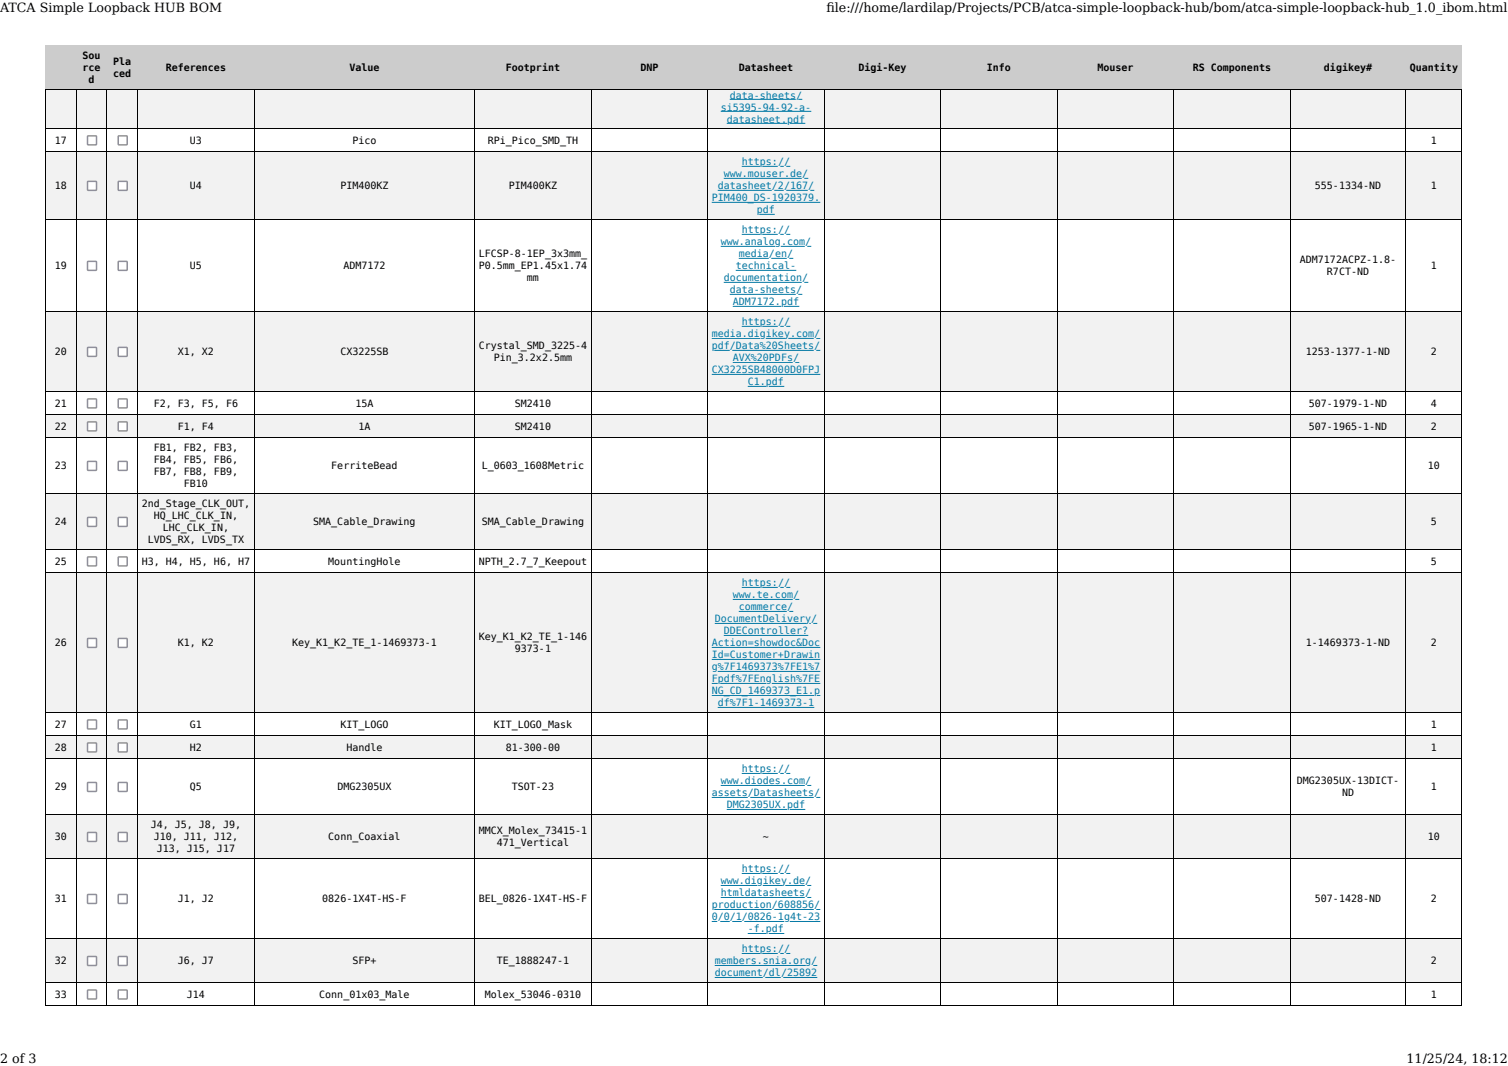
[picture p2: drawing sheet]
<svg xmlns="http://www.w3.org/2000/svg" width="420mm" height="297mm" viewBox="0 0 420 297" stroke-linecap="round" stroke-linejoin="round" font-family="sans-serif">
<g fill="#f2f2f2">
<path d="M12.7 24.8h8.6v11.1h-8.6z"/>
<path d="M21.3 24.8h8.5v11.1h-8.5z"/>
<path d="M29.8 24.8h8.6v11.1h-8.6z"/>
<path d="M38.4 24.8h32.4v11.1h-32.4z"/>
<path d="M70.8 24.8h61.5v11.1h-61.5z"/>
<path d="M132.3 24.8h32.4v11.1h-32.4z"/>
<path d="M164.7 24.8h32.5v11.1h-32.5z"/>
<path d="M197.2 24.8h32.4v11.1h-32.4z"/>
<path d="M229.6 24.8h32.5v11.1h-32.5z"/>
<path d="M262.1 24.8h32.5v11.1h-32.5z"/>
<path d="M294.6 24.8h32.4v11.1h-32.4z"/>
<path d="M327 24.8h32.5v11.1h-32.5z"/>
<path d="M359.5 24.8h32.2v11.1h-32.2z"/>
<path d="M391.7 24.8h15.6v11.1h-15.6z"/>
<path d="M12.7 42.3h8.6v19h-8.6z"/>
<path d="M21.3 42.3h8.5v19h-8.5z"/>
<path d="M29.8 42.3h8.6v19h-8.6z"/>
<path d="M38.4 42.3h32.4v19h-32.4z"/>
<path d="M70.8 42.3h61.5v19h-61.5z"/>
<path d="M132.3 42.3h32.4v19h-32.4z"/>
<path d="M164.7 42.3h32.5v19h-32.5z"/>
<path d="M197.2 42.3h32.4v19h-32.4z"/>
<path d="M229.6 42.3h32.5v19h-32.5z"/>
<path d="M262.1 42.3h32.5v19h-32.5z"/>
<path d="M294.6 42.3h32.4v19h-32.4z"/>
<path d="M327 42.3h32.5v19h-32.5z"/>
<path d="M359.5 42.3h32.2v19h-32.2z"/>
<path d="M391.7 42.3h15.6v19h-15.6z"/>
<path d="M12.7 86.9h8.6v22.3h-8.6z"/>
<path d="M21.3 86.9h8.5v22.3h-8.5z"/>
<path d="M29.8 86.9h8.6v22.3h-8.6z"/>
<path d="M38.4 86.9h32.4v22.3h-32.4z"/>
<path d="M70.8 86.9h61.5v22.3h-61.5z"/>
<path d="M132.3 86.9h32.4v22.3h-32.4z"/>
<path d="M164.7 86.9h32.5v22.3h-32.5z"/>
<path d="M197.2 86.9h32.4v22.3h-32.4z"/>
<path d="M229.6 86.9h32.5v22.3h-32.5z"/>
<path d="M262.1 86.9h32.5v22.3h-32.5z"/>
<path d="M294.6 86.9h32.4v22.3h-32.4z"/>
<path d="M327 86.9h32.5v22.3h-32.5z"/>
<path d="M359.5 86.9h32.2v22.3h-32.2z"/>
<path d="M391.7 86.9h15.6v22.3h-15.6z"/>
<path d="M12.7 115.6h8.6v6.4h-8.6z"/>
<path d="M21.3 115.6h8.5v6.4h-8.5z"/>
<path d="M29.8 115.6h8.6v6.4h-8.6z"/>
<path d="M38.4 115.6h32.4v6.4h-32.4z"/>
<path d="M70.8 115.6h61.5v6.4h-61.5z"/>
<path d="M132.3 115.6h32.4v6.4h-32.4z"/>
<path d="M164.7 115.6h32.5v6.4h-32.5z"/>
<path d="M197.2 115.6h32.4v6.4h-32.4z"/>
<path d="M229.6 115.6h32.5v6.4h-32.5z"/>
<path d="M262.1 115.6h32.5v6.4h-32.5z"/>
<path d="M294.6 115.6h32.4v6.4h-32.4z"/>
<path d="M327 115.6h32.5v6.4h-32.5z"/>
<path d="M359.5 115.6h32.2v6.4h-32.2z"/>
<path d="M391.7 115.6h15.6v6.4h-15.6z"/>
<path d="M12.7 137.6h8.6v15.6h-8.6z"/>
<path d="M21.3 137.6h8.5v15.6h-8.5z"/>
<path d="M29.8 137.6h8.6v15.6h-8.6z"/>
<path d="M38.4 137.6h32.4v15.6h-32.4z"/>
<path d="M70.8 137.6h61.5v15.6h-61.5z"/>
<path d="M132.3 137.6h32.4v15.6h-32.4z"/>
<path d="M164.7 137.6h32.5v15.6h-32.5z"/>
<path d="M197.2 137.6h32.4v15.6h-32.4z"/>
<path d="M229.6 137.6h32.5v15.6h-32.5z"/>
<path d="M262.1 137.6h32.5v15.6h-32.5z"/>
<path d="M294.6 137.6h32.4v15.6h-32.4z"/>
<path d="M327 137.6h32.5v15.6h-32.5z"/>
<path d="M359.5 137.6h32.2v15.6h-32.2z"/>
<path d="M391.7 137.6h15.6v15.6h-15.6z"/>
<path d="M12.7 159.6h8.6v39.1h-8.6z"/>
<path d="M21.3 159.6h8.5v39.1h-8.5z"/>
<path d="M29.8 159.6h8.6v39.1h-8.6z"/>
<path d="M38.4 159.6h32.4v39.1h-32.4z"/>
<path d="M70.8 159.6h61.5v39.1h-61.5z"/>
<path d="M132.3 159.6h32.4v39.1h-32.4z"/>
<path d="M164.7 159.6h32.5v39.1h-32.5z"/>
<path d="M197.2 159.6h32.4v39.1h-32.4z"/>
<path d="M229.6 159.6h32.5v39.1h-32.5z"/>
<path d="M262.1 159.6h32.5v39.1h-32.5z"/>
<path d="M294.6 159.6h32.4v39.1h-32.4z"/>
<path d="M327 159.6h32.5v39.1h-32.5z"/>
<path d="M359.5 159.6h32.2v39.1h-32.2z"/>
<path d="M391.7 159.6h15.6v39.1h-15.6z"/>
<path d="M12.7 205.1h8.6v6.4h-8.6z"/>
<path d="M21.3 205.1h8.5v6.4h-8.5z"/>
<path d="M29.8 205.1h8.6v6.4h-8.6z"/>
<path d="M38.4 205.1h32.4v6.4h-32.4z"/>
<path d="M70.8 205.1h61.5v6.4h-61.5z"/>
<path d="M132.3 205.1h32.4v6.4h-32.4z"/>
<path d="M164.7 205.1h32.5v6.4h-32.5z"/>
<path d="M197.2 205.1h32.4v6.4h-32.4z"/>
<path d="M229.6 205.1h32.5v6.4h-32.5z"/>
<path d="M262.1 205.1h32.5v6.4h-32.5z"/>
<path d="M294.6 205.1h32.4v6.4h-32.4z"/>
<path d="M327 205.1h32.5v6.4h-32.5z"/>
<path d="M359.5 205.1h32.2v6.4h-32.2z"/>
<path d="M391.7 205.1h15.6v6.4h-15.6z"/>
<path d="M12.7 227.1h8.6v12.2h-8.6z"/>
<path d="M21.3 227.1h8.5v12.2h-8.5z"/>
<path d="M29.8 227.1h8.6v12.2h-8.6z"/>
<path d="M38.4 227.1h32.4v12.2h-32.4z"/>
<path d="M70.8 227.1h61.5v12.2h-61.5z"/>
<path d="M132.3 227.1h32.4v12.2h-32.4z"/>
<path d="M164.7 227.1h32.5v12.2h-32.5z"/>
<path d="M197.2 227.1h32.4v12.2h-32.4z"/>
<path d="M229.6 227.1h32.5v12.2h-32.5z"/>
<path d="M262.1 227.1h32.5v12.2h-32.5z"/>
<path d="M294.6 227.1h32.4v12.2h-32.4z"/>
<path d="M327 227.1h32.5v12.2h-32.5z"/>
<path d="M359.5 227.1h32.2v12.2h-32.2z"/>
<path d="M391.7 227.1h15.6v12.2h-15.6z"/>
<path d="M12.7 261.6h8.6v12.3h-8.6z"/>
<path d="M21.3 261.6h8.5v12.3h-8.5z"/>
<path d="M29.8 261.6h8.6v12.3h-8.6z"/>
<path d="M38.4 261.6h32.4v12.3h-32.4z"/>
<path d="M70.8 261.6h61.5v12.3h-61.5z"/>
<path d="M132.3 261.6h32.4v12.3h-32.4z"/>
<path d="M164.7 261.6h32.5v12.3h-32.5z"/>
<path d="M197.2 261.6h32.4v12.3h-32.4z"/>
<path d="M229.6 261.6h32.5v12.3h-32.5z"/>
<path d="M262.1 261.6h32.5v12.3h-32.5z"/>
<path d="M294.6 261.6h32.4v12.3h-32.4z"/>
<path d="M327 261.6h32.5v12.3h-32.5z"/>
<path d="M359.5 261.6h32.2v12.3h-32.2z"/>
<path d="M391.7 261.6h15.6v12.3h-15.6z"/>
</g>
<g fill="none" stroke="#000" stroke-width=".28">
<path d="M21.2 12.7l-8.5-.1v267.6M21.3 12.6v267.6M21.3 12.7h8.4M29.8 12.6v267.6M29.9 12.7h8.4M38.4 12.6v267.6M38.4 12.7h32.3M70.8 12.6v267.6M70.9 12.7h61.3M132.3 12.6v267.6M132.3 12.7h32.4M164.7 12.6v267.6"/>
<path d="M164.8 12.7h32.3M197.2 12.6v267.6M197.3 12.7h32.3M229.6 12.6v267.6M229.7 12.7h32.3M262.1 12.6v267.6M262.2 12.7h32.3M294.6 12.6v267.6M294.6 12.7h32.3M327 12.6v267.6M327.1 12.7h32.3M359.5 12.6v267.6"/>
<path d="M359.5 12.7h32.2M391.7 12.6v267.6M391.8 12.7h15.6M407.3 12.6v267.6M12.6 24.8h394.8M12.6 35.9h394.8M12.6 42.3h394.8M12.6 61.3h394.8M12.6 86.9h394.8M12.6 109.2h394.8M12.6 115.6h394.8M12.6 122h394.8"/>
<path d="M12.6 137.6h394.8M12.6 153.2h394.8M12.6 159.6h394.8M12.6 198.7h394.8M12.6 205.1h394.8M12.6 211.5h394.8M12.6 227.1h394.8M12.6 239.3h394.8M12.6 261.6h394.8M12.6 273.9h394.8M12.6 280.3h394.8"/>
</g>
<g fill="#ccc">
<path d="M12.7 12.7h8.6v12.1h-8.6z"/>
<path d="M21.3 12.7h8.5v12.1h-8.5z"/>
<path d="M29.8 12.7h8.6v12.1h-8.6z"/>
<path d="M38.4 12.7h32.4v12.1h-32.4z"/>
<path d="M70.8 12.7h61.5v12.1h-61.5z"/>
<path d="M132.3 12.7h32.4v12.1h-32.4z"/>
<path d="M164.7 12.7h32.5v12.1h-32.5z"/>
<path d="M197.2 12.7h32.4v12.1h-32.4z"/>
<path d="M229.6 12.7h32.5v12.1h-32.5z"/>
<path d="M262.1 12.7h32.5v12.1h-32.5z"/>
<path d="M294.6 12.7h32.4v12.1h-32.4z"/>
<path d="M327 12.7h32.5v12.1h-32.5z"/>
<path d="M359.5 12.7h32.2v12.1h-32.2z"/>
<path d="M391.7 12.7h15.6v12.1h-15.6z"/>
</g>
<path d="M200.8 31h25.2M202.5 34.4h16.9M203.3 27.7h18.4M220 34.4h4.4M222.4 27.7h1.1" fill="none" stroke="#0278a4" stroke-width=".28"/>
<path d="M24.4 37.9h2.4v2.4h-2.4z" fill="#fff"/>
<path d="M24.4 37.9h2.4v2.4h-2.4z" fill="none" stroke="#8f8f9d" stroke-width=".42"/>
<path d="M33 37.9h2.4v2.4h-2.4z" fill="#fff"/>
<path d="M33 37.9h2.4v2.4h-2.4z" fill="none" stroke="#8f8f9d" stroke-width=".42"/>
<path d="M24.4 50.6h2.4v2.4h-2.4z" fill="#fff"/>
<path d="M24.4 50.6h2.4v2.4h-2.4z" fill="none" stroke="#8f8f9d" stroke-width=".42"/>
<path d="M33 50.6h2.4v2.4h-2.4z" fill="#fff"/>
<path d="M33 50.6h2.4v2.4h-2.4z" fill="none" stroke="#8f8f9d" stroke-width=".42"/>
<path d="M198.3 56.4h30.2M200 53h15M201.7 49.7h21.7M206.7 46.4h5.1M211.5 59.7h4.4M212.4 46.4h4.3M215.7 53h2.7M217.4 46.4h1M219.1 46.4h1.1M219.1 53h6M224.1 49.7h1.1M225.8 53h1.1" fill="none" stroke="#0278a4" stroke-width=".28"/>
<path d="M24.4 72.9h2.4v2.4h-2.4z" fill="#fff"/>
<path d="M24.4 72.9h2.4v2.4h-2.4z" fill="none" stroke="#8f8f9d" stroke-width=".42"/>
<path d="M33 72.9h2.4v2.4h-2.4z" fill="#fff"/>
<path d="M33 72.9h2.4v2.4h-2.4z" fill="none" stroke="#8f8f9d" stroke-width=".42"/>
<g fill="none" stroke="#0278a4" stroke-width=".28">
<path d="M200.8 68.6h15.2M201.7 78.7h21.7M205 75.3h16.9M205.8 72h8.4M206.7 65.3h5.1M212.4 65.3h4.3M214.9 72h4.3M217.4 65.3h1M217.5 68.6h6.7M219.1 65.3h1.1M219.9 72h1.1M224.1 78.7h1.1"/>
<path d="M224.9 68.6h1.1M203.3 82h18.4M204.2 85.4h13.5M218.4 85.4h4.3M222.4 82h1.1"/>
</g>
<path d="M24.4 96.9h2.4v2.3h-2.4z" fill="#fff"/>
<path d="M24.4 96.9h2.4v2.3h-2.4z" fill="none" stroke="#8f8f9d" stroke-width=".42"/>
<path d="M33 96.9h2.4v2.3h-2.4z" fill="#fff"/>
<path d="M33 96.9h2.4v2.3h-2.4z" fill="none" stroke="#8f8f9d" stroke-width=".42"/>
<g fill="none" stroke="#0278a4" stroke-width=".28">
<path d="M198.3 94.3h13.5M199 97.6h4.3M204 97.6h22.7M206.7 90.9h5.1M212.4 90.9h4.3M213.4 94.3h5.4M217.4 90.9h1M219.1 90.9h1.1M219.6 94.3h7.1M227.4 94.3h1.1M227.4 97.6h1.1M198.3 104.3h30.2"/>
<path d="M204.2 101h16.7M208.3 107.7h5.2M214.2 107.7h4.3M221.6 101h1.1"/>
</g>
<path d="M24.4 111.2h2.4v2.4h-2.4z" fill="#fff"/>
<path d="M24.4 111.2h2.4v2.4h-2.4z" fill="none" stroke="#8f8f9d" stroke-width=".42"/>
<path d="M33 111.2h2.4v2.4h-2.4z" fill="#fff"/>
<path d="M33 111.2h2.4v2.4h-2.4z" fill="none" stroke="#8f8f9d" stroke-width=".42"/>
<path d="M24.4 117.6h2.4v2.4h-2.4z" fill="#fff"/>
<path d="M24.4 117.6h2.4v2.4h-2.4z" fill="none" stroke="#8f8f9d" stroke-width=".42"/>
<path d="M33 117.6h2.4v2.4h-2.4z" fill="#fff"/>
<path d="M33 117.6h2.4v2.4h-2.4z" fill="none" stroke="#8f8f9d" stroke-width=".42"/>
<path d="M24.4 128.6h2.4v2.4h-2.4z" fill="#fff"/>
<path d="M24.4 128.6h2.4v2.4h-2.4z" fill="none" stroke="#8f8f9d" stroke-width=".42"/>
<path d="M33 128.6h2.4v2.4h-2.4z" fill="#fff"/>
<path d="M33 128.6h2.4v2.4h-2.4z" fill="none" stroke="#8f8f9d" stroke-width=".42"/>
<path d="M24.4 144.2h2.4v2.4h-2.4z" fill="#fff"/>
<path d="M24.4 144.2h2.4v2.4h-2.4z" fill="none" stroke="#8f8f9d" stroke-width=".42"/>
<path d="M33 144.2h2.4v2.4h-2.4z" fill="#fff"/>
<path d="M33 144.2h2.4v2.4h-2.4z" fill="none" stroke="#8f8f9d" stroke-width=".42"/>
<path d="M24.4 155.2h2.4v2.4h-2.4z" fill="#fff"/>
<path d="M24.4 155.2h2.4v2.4h-2.4z" fill="none" stroke="#8f8f9d" stroke-width=".42"/>
<path d="M33 155.2h2.4v2.4h-2.4z" fill="#fff"/>
<path d="M33 155.2h2.4v2.4h-2.4z" fill="none" stroke="#8f8f9d" stroke-width=".42"/>
<path d="M24.4 178h2.4v2.3h-2.4z" fill="#fff"/>
<path d="M24.4 178h2.4v2.3h-2.4z" fill="none" stroke="#8f8f9d" stroke-width=".42"/>
<path d="M33 178h2.4v2.3h-2.4z" fill="#fff"/>
<path d="M33 178h2.4v2.3h-2.4z" fill="none" stroke="#8f8f9d" stroke-width=".42"/>
<g fill="none" stroke="#0278a4" stroke-width=".28">
<path d="M199.1 173.7h25.5M201.7 177.1h23.5M204.2 167h16.7M205.8 170.4h13.4M206.7 163.7h5.1M212.4 163.7h4.3M217.4 163.7h1M219.1 163.7h1.1M219.9 170.4h1.1M221.6 167h1.1M225.5 173.7h.4M226.6 173.7h1.1"/>
<path d="M198.3 180.4h30.2M198.3 183.7h30.2M198.3 190.4h1.7M198.3 193.8h28.6M200 187.1h28.5M200 197.1h26.9M200.7 190.4h12.8M215 190.4h13.5M227.6 193.8h.9"/>
</g>
<path d="M24.4 200.7h2.4v2.4h-2.4z" fill="#fff"/>
<path d="M24.4 200.7h2.4v2.4h-2.4z" fill="none" stroke="#8f8f9d" stroke-width=".42"/>
<path d="M33 200.7h2.4v2.4h-2.4z" fill="#fff"/>
<path d="M33 200.7h2.4v2.4h-2.4z" fill="none" stroke="#8f8f9d" stroke-width=".42"/>
<path d="M24.4 207.1h2.4v2.4h-2.4z" fill="#fff"/>
<path d="M24.4 207.1h2.4v2.4h-2.4z" fill="none" stroke="#8f8f9d" stroke-width=".42"/>
<path d="M33 207.1h2.4v2.4h-2.4z" fill="#fff"/>
<path d="M33 207.1h2.4v2.4h-2.4z" fill="none" stroke="#8f8f9d" stroke-width=".42"/>
<path d="M24.4 218.1h2.4v2.4h-2.4z" fill="#fff"/>
<path d="M24.4 218.1h2.4v2.4h-2.4z" fill="none" stroke="#8f8f9d" stroke-width=".42"/>
<path d="M33 218.1h2.4v2.4h-2.4z" fill="#fff"/>
<path d="M33 218.1h2.4v2.4h-2.4z" fill="none" stroke="#8f8f9d" stroke-width=".42"/>
<path d="M200.8 218.9h23.4M206.7 215.5h5.1M212.4 215.5h4.3M217.4 215.5h1M219.1 215.5h1.1M224.9 218.9h1.1M198.3 222.2h10M202.5 225.6h16.9M209 222.2h17.7M220 225.6h4.4M227.4 222.2h1.1" fill="none" stroke="#0278a4" stroke-width=".28"/>
<path d="M24.4 232h2.4v2.4h-2.4z" fill="#fff"/>
<path d="M24.4 232h2.4v2.4h-2.4z" fill="none" stroke="#8f8f9d" stroke-width=".42"/>
<path d="M33 232h2.4v2.4h-2.4z" fill="#fff"/>
<path d="M33 232h2.4v2.4h-2.4z" fill="none" stroke="#8f8f9d" stroke-width=".42"/>
<path d="M24.4 249.3h2.4v2.4h-2.4z" fill="#fff"/>
<path d="M24.4 249.3h2.4v2.4h-2.4z" fill="none" stroke="#8f8f9d" stroke-width=".42"/>
<path d="M33 249.3h2.4v2.4h-2.4z" fill="#fff"/>
<path d="M33 249.3h2.4v2.4h-2.4z" fill="none" stroke="#8f8f9d" stroke-width=".42"/>
<g fill="none" stroke="#0278a4" stroke-width=".28">
<path d="M198.3 256.8h1.5M199 253.4h16M200.7 256.8h2.6M200.8 246.7h10.2M200.8 250.1h23.4M204 256.8h2.7M206.7 243.4h5.1M207.4 256.8h11.1M212.4 243.4h4.3M212.5 246.7h5.5M215.7 253.4h11M217.4 243.4h1"/>
<path d="M218.8 246.7h5.4M219.1 243.4h1.1M220 256.8h8.5M224.9 246.7h1.1M224.9 250.1h1.1M227.4 253.4h1.1M208.3 260.1h5.2M214.2 260.1h4.3"/>
</g>
<path d="M24.4 266.6h2.4v2.4h-2.4z" fill="#fff"/>
<path d="M24.4 266.6h2.4v2.4h-2.4z" fill="none" stroke="#8f8f9d" stroke-width=".42"/>
<path d="M33 266.6h2.4v2.4h-2.4z" fill="#fff"/>
<path d="M33 266.6h2.4v2.4h-2.4z" fill="none" stroke="#8f8f9d" stroke-width=".42"/>
<path d="M199.1 269h25.4M199.1 272.4h13.4M206.7 265.7h5.1M212.4 265.7h4.3M213.2 272.4h4.3M217.4 265.7h1M218.2 272.4h9.5M219.1 265.7h1.1M226.6 269h1.1" fill="none" stroke="#0278a4" stroke-width=".28"/>
<path d="M24.4 275.9h2.4v2.4h-2.4z" fill="#fff"/>
<path d="M24.4 275.9h2.4v2.4h-2.4z" fill="none" stroke="#8f8f9d" stroke-width=".42"/>
<path d="M33 275.9h2.4v2.4h-2.4z" fill="#fff"/>
<path d="M33 275.9h2.4v2.4h-2.4z" fill="none" stroke="#8f8f9d" stroke-width=".42"/>
<g font-size="3.5">
<text x="0" y="3.4">ATCA Simple Loopback HUB BOM</text>
<text x="230.3" y="3.4">fle:///home/lardilap/Projects/PCB/atca-simple-loopback-hub/bom/atca-simple-loopback-hub_1.0_ibom.html</text>
<text x="230.3" y="3.4">i</text>
<text x="0" y="296.2">2 of 3</text>
<text x="391.9" y="296.2">11/25/24, 18:12</text>
</g>
<g font-size="2.8">
<text x="23" y="16.4">Sou</text>
<text x="23" y="19.7">rce</text>
<text x="24.7" y="23.1">d</text>
<text x="31.6" y="18.1">Pla</text>
<text x="31.6" y="21.4">ced</text>
<text x="46.2" y="19.7">References</text>
<text x="97.3" y="19.7">Value</text>
<text x="140.9" y="19.7">Footprint</text>
<text x="178.4" y="19.7">DNP</text>
<text x="205.9" y="19.7">Datasheet</text>
<text x="239.2" y="19.7">Digi-Key</text>
<text x="275" y="19.7">Info</text>
<text x="305.7" y="19.7">Mouser</text>
<text x="332.3" y="19.7">RS Components</text>
<text x="368.9" y="19.7">digikey#</text>
<text x="392.8" y="19.7">Quantity</text>
<text x="15.3" y="40.1">17</text>
<text x="52.9" y="40.1">U3</text>
<text x="98.2" y="40.1">Pico</text>
<text x="135.9" y="40.1">RPi_Pico_SMD_TH</text>
<text x="398.7" y="40.1">1</text>
<text x="15.3" y="52.8">18</text>
<text x="52.9" y="52.8">U4</text>
<text x="94.8" y="52.8">PIM400KZ</text>
<text x="141.8" y="52.8">PIM400KZ</text>
<text x="366.4" y="52.8">555-1334-ND</text>
<text x="398.7" y="52.8">1</text>
<text x="133.4" y="71.7">LFCSP-8-1EP_3x3mm_</text>
<text x="15.3" y="75.1">19</text>
<text x="52.9" y="75.1">U5</text>
<text x="95.7" y="75.1">ADM7172</text>
<text x="133.4" y="75.1">P0.5mm_EP1.45x1.74</text>
<text x="362.2" y="73.4">ADM7172ACPZ-1.8-</text>
<text x="369.7" y="76.7">R7CT-ND</text>
<text x="398.7" y="75.1">1</text>
<text x="146.8" y="78.4">mm</text>
<text x="15.3" y="99">20</text>
<text x="49.6" y="99">X1, X2</text>
<text x="94.8" y="99">CX3225SB</text>
<text x="133.4" y="97.4">Crystal_SMD_3225-4</text>
<text x="137.6" y="100.7">Pin_3.2x2.5mm</text>
<text x="363.8" y="99">1253-1377-1-ND</text>
<text x="398.7" y="99">2</text>
<text x="15.3" y="113.4">21</text>
<text x="42.8" y="113.4">F2, F3, F5, F6</text>
<text x="99" y="113.4">15A</text>
<text x="143.5" y="113.4">SM2410</text>
<text x="364.7" y="113.4">507-1979-1-ND</text>
<text x="398.7" y="113.4">4</text>
<text x="15.3" y="119.8">22</text>
<text x="49.6" y="119.8">F1, F4</text>
<text x="99.9" y="119.8">1A</text>
<text x="143.5" y="119.8">SM2410</text>
<text x="364.7" y="119.8">507-1965-1-ND</text>
<text x="398.7" y="119.8">2</text>
<text x="42.8" y="125.8">FB1, FB2, FB3,</text>
<text x="15.3" y="130.8">23</text>
<text x="42.8" y="129.1">FB4, FB5, FB6,</text>
<text x="92.3" y="130.8">FerriteBead</text>
<text x="134.2" y="130.8">L_0603_1608Metric</text>
<text x="397.8" y="130.8">10</text>
<text x="42.8" y="132.5">FB7, FB8, FB9,</text>
<text x="51.2" y="135.8">FB10</text>
<text x="39.5" y="141.4">2nd_Stage_CLK_OUT,</text>
<text x="15.3" y="146.4">24</text>
<text x="42.8" y="144.7">HQ_LHC_CLK_IN,</text>
<text x="45.4" y="148.1">LHC_CLK_IN,</text>
<text x="87.3" y="146.4">SMA_Cable_Drawing</text>
<text x="134.2" y="146.4">SMA_Cable_Drawing</text>
<text x="398.7" y="146.4">5</text>
<text x="41.2" y="151.4">LVDS_RX, LVDS_TX</text>
<text x="15.3" y="157.4">25</text>
<text x="39.5" y="157.4">H3, H4, H5, H6, H7</text>
<text x="91.5" y="157.4">MountingHole</text>
<text x="133.4" y="157.4">NPTH_2.7_7_Keepout</text>
<text x="398.7" y="157.4">5</text>
<text x="133.4" y="178.5">Key_K1_K2_TE_1-146</text>
<text x="15.3" y="180.1">26</text>
<text x="49.6" y="180.1">K1, K2</text>
<text x="81.4" y="180.1">Key_K1_K2_TE_1-1469373-1</text>
<text x="143.5" y="181.8">9373-1</text>
<text x="363.8" y="180.1">1-1469373-1-ND</text>
<text x="398.7" y="180.1">2</text>
<text x="15.3" y="202.8">27</text>
<text x="52.9" y="202.8">G1</text>
<text x="94.8" y="202.8">KIT_LOGO</text>
<text x="137.6" y="202.8">KIT_LOGO_Mask</text>
<text x="398.7" y="202.8">1</text>
<text x="15.3" y="209.2">28</text>
<text x="52.9" y="209.2">H2</text>
<text x="96.5" y="209.2">Handle</text>
<text x="140.9" y="209.2">81-300-00</text>
<text x="398.7" y="209.2">1</text>
<text x="15.3" y="220.3">29</text>
<text x="52.9" y="220.3">Q5</text>
<text x="94" y="220.3">DMG2305UX</text>
<text x="142.6" y="220.3">TSOT-23</text>
<text x="361.3" y="218.6">DMG2305UX-13DICT-</text>
<text x="373.9" y="221.9">ND</text>
<text x="398.7" y="220.3">1</text>
<text x="42" y="230.8">J4, J5, J8, J9,</text>
<text x="133.4" y="232.5">MMCX_Molex_73415-1</text>
<text x="15.3" y="234.2">30</text>
<text x="42.8" y="234.2">J10, J11, J12,</text>
<text x="43.7" y="237.5">J13, J15, J17</text>
<text x="91.5" y="234.2">Conn_Coaxial</text>
<text x="138.4" y="235.9">471_Vertical</text>
<text x="212.6" y="234.2">~</text>
<text x="397.8" y="234.2">10</text>
<text x="15.3" y="251.5">31</text>
<text x="49.6" y="251.5">J1, J2</text>
<text x="89.8" y="251.5">0826-1X4T-HS-F</text>
<text x="133.4" y="251.5">BEL_0826-1X4T-HS-F</text>
<text x="366.4" y="251.5">507-1428-ND</text>
<text x="398.7" y="251.5">2</text>
<text x="15.3" y="268.8">32</text>
<text x="49.6" y="268.8">J6, J7</text>
<text x="98.2" y="268.8">SFP+</text>
<text x="138.4" y="268.8">TE_1888247-1</text>
<text x="398.7" y="268.8">2</text>
<text x="15.3" y="278.1">33</text>
<text x="52.1" y="278.1">J14</text>
<text x="89" y="278.1">Conn_01x03_Male</text>
<text x="135.1" y="278.1">Molex_53046-0310</text>
<text x="398.7" y="278.1">1</text>
</g>
<g font-size="2.8" fill="#0278a4">
<text x="203.3" y="27.5">data-sheets/</text>
<text x="200.8" y="30.8">si5395-94-92-a-</text>
<text x="202.5" y="34.2">datasheet.pdf</text>
<text x="206.7" y="46.1">https://</text>
<text x="200" y="52.8">datasheet/2/167/</text>
<text x="201.7" y="49.4">www.mouser.de/</text>
<text x="198.3" y="56.1">PIM400_DS-1920379.</text>
<text x="210.9" y="59.5">pdf</text>
<text x="206.7" y="65">https://</text>
<text x="200.8" y="68.4">www.analog.com/</text>
<text x="205.9" y="71.7">media/en/</text>
<text x="205" y="75.1">technical-</text>
<text x="201.7" y="78.4">documentation/</text>
<text x="203.3" y="81.7">data-sheets/</text>
<text x="204.2" y="85.1">ADM7172.pdf</text>
<text x="198.3" y="94">media.digikey.com/</text>
<text x="206.7" y="90.7">https://</text>
<text x="198.3" y="97.4">pdf/Data%20Sheets/</text>
<text x="204.2" y="100.7">AVX%20PDFs/</text>
<text x="198.3" y="104">CX3225SB48000D0FPJ</text>
<text x="208.4" y="107.4">C1.pdf</text>
<text x="204.2" y="166.7">www.te.com/</text>
<text x="206.7" y="163.4">https://</text>
<text x="199.1" y="173.4">DocumentDelivery/</text>
<text x="205.9" y="170.1">commerce/</text>
<text x="201.7" y="176.8">DDEController?</text>
<text x="198.3" y="180.1">Action=showdoc&amp;Doc</text>
<text x="198.3" y="183.5">Id=Customer+Drawin</text>
<text x="198.3" y="186.8">g%7F1469373%7FE1%7</text>
<text x="198.3" y="190.2">Fpdf%7FEnglish%7FE</text>
<text x="198.3" y="193.5">NG_CD_1469373_E1.p</text>
<text x="200" y="196.8">df%7F1-1469373-1</text>
<text x="206.7" y="215.2">https://</text>
<text x="198.3" y="221.9">assets/Datasheets/</text>
<text x="200.8" y="218.6">www.diodes.com/</text>
<text x="202.5" y="225.3">DMG2305UX.pdf</text>
<text x="206.7" y="243.1">https://</text>
<text x="200.8" y="246.5">www.digikey.de/</text>
<text x="200.8" y="249.8">htmldatasheets/</text>
<text x="198.3" y="253.1">production/608856/</text>
<text x="198.3" y="256.5">0/0/1/0826-1g4t-23</text>
<text x="208.4" y="259.8">-f.pdf</text>
<text x="199.1" y="268.8">members.snia.org/</text>
<text x="206.7" y="265.4">https://</text>
<text x="199.1" y="272.1">document/dl/25892</text>
</g>
</svg>
